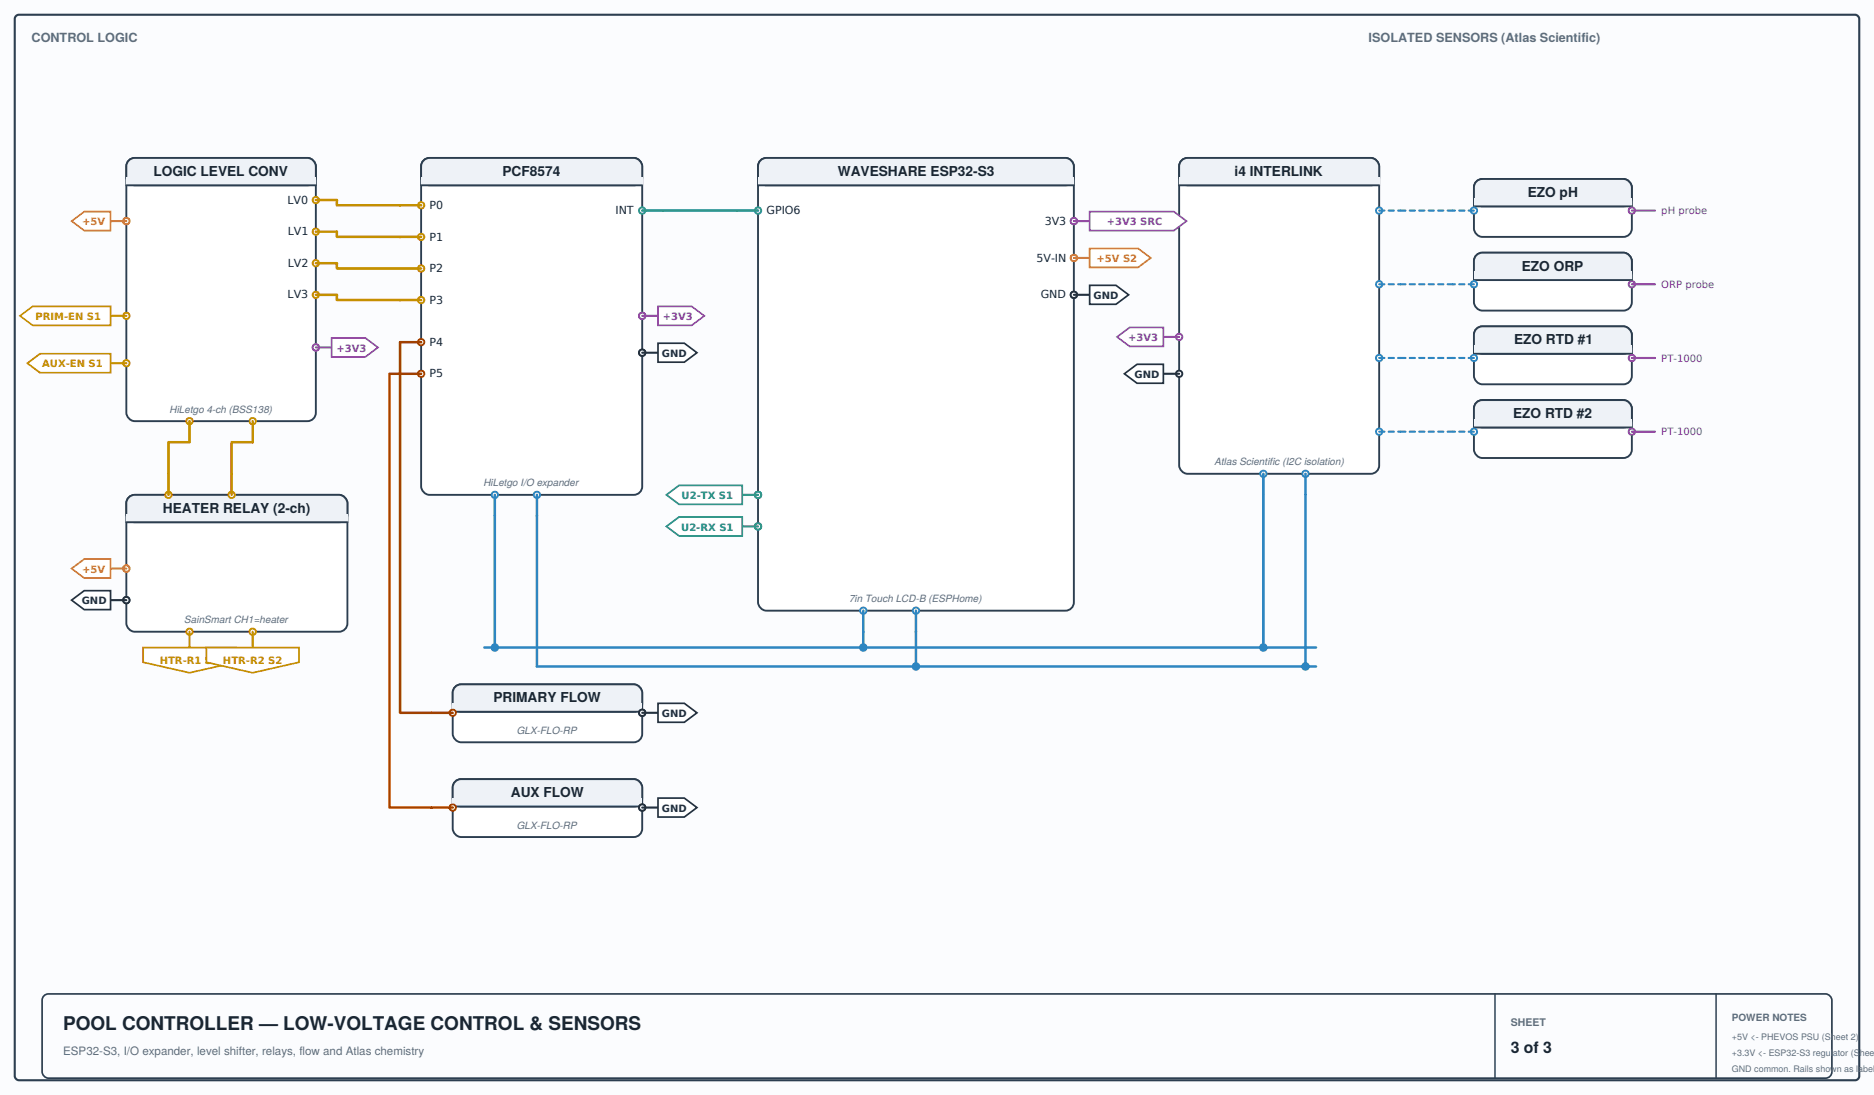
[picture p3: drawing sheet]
<svg xmlns="http://www.w3.org/2000/svg" width="471mm" height="275mm" viewBox="0 0 471 275" stroke-linecap="round" stroke-linejoin="round" font-family="sans-serif">
<path d="M0 0h471v275.2h-471z" fill="#fbfcfe"/>
<path d="M3.9 4.1l.9-.4h461.4a1.13 1.13 0 0 1 1.1 1.1v265.6a1.06 1.06 0 0 1-1.1 1.1h-461.4a1.13 1.13 0 0 1-1.1-1.1v-265.6z" fill="none" stroke="#2c3e50" stroke-width=".53"/>
<path d="M32.4 40.3l.9-.5 .6-.1h43.4a2.27 2.27 0 0 1 2.1 2.1v61.9a2.12 2.12 0 0 1-2.1 2.1h-43.4a2.27 2.27 0 0 1-2.2-2.1v-61.9l.1-.6z" fill="#fff" stroke="#2c3e50" stroke-width=".48"/>
<path d="M32.4 40.3l.9-.5 .6-.1h43.4a2.27 2.27 0 0 1 2.1 2.1v2.6a2.12 2.12 0 0 1-2.1 2.2h-43.4a2.27 2.27 0 0 1-2.2-2.2l.1-3.2z" fill="#eef2f7" stroke="#2c3e50" stroke-width=".48"/>
<path d="M31.7 44.4h47.7v2.2h-47.7z" fill="#eef2f7"/>
<path d="M31.7 46.6h47.7" fill="none" stroke="#2c3e50" stroke-width=".48"/>
<g fill="#fff" stroke="#c49000" stroke-width=".48">
<circle cx="79.4" cy="50.3" r=".8"/>
<circle cx="79.4" cy="58.2" r=".8"/>
<circle cx="79.4" cy="66.1" r=".8"/>
<circle cx="79.4" cy="74.1" r=".8"/>
<circle cx="47.6" cy="105.8" r=".8"/>
<circle cx="63.5" cy="105.8" r=".8"/>
</g>
<circle cx="79.4" cy="87.3" r=".8" fill="#fff" stroke="#8e44ad" stroke-width=".48"/>
<circle cx="31.7" cy="55.6" r=".8" fill="#fff" stroke="#e67e22" stroke-width=".48"/>
<path d="M106.5 40.3l.9-.5 .5-.1h51.4a2.27 2.27 0 0 1 2.1 2.1v80.4a2.12 2.12 0 0 1-2.1 2.2h-51.4a2.27 2.27 0 0 1-2.1-2.2v-80.4l.1-.6z" fill="#fff" stroke="#2c3e50" stroke-width=".48"/>
<path d="M106.5 40.3l.9-.5 .5-.1h51.4a2.27 2.27 0 0 1 2.1 2.1v2.6a2.12 2.12 0 0 1-2.1 2.2h-51.4a2.27 2.27 0 0 1-2.1-2.2l.1-3.2z" fill="#eef2f7" stroke="#2c3e50" stroke-width=".48"/>
<path d="M105.8 44.4h55.6v2.2h-55.6z" fill="#eef2f7"/>
<path d="M105.8 46.6h55.6" fill="none" stroke="#2c3e50" stroke-width=".48"/>
<g fill="#fff" stroke="#c49000" stroke-width=".48">
<circle cx="105.8" cy="51.6" r=".8"/>
<circle cx="105.8" cy="59.5" r=".8"/>
<circle cx="105.8" cy="67.5" r=".8"/>
<circle cx="105.8" cy="75.4" r=".8"/>
</g>
<g fill="#fff" stroke="#a04000" stroke-width=".48">
<circle cx="105.8" cy="86" r=".8"/>
<circle cx="105.8" cy="93.9" r=".8"/>
</g>
<circle cx="161.4" cy="52.9" r=".8" fill="#fff" stroke="#17a589" stroke-width=".48"/>
<circle cx="161.4" cy="79.4" r=".8" fill="#fff" stroke="#8e44ad" stroke-width=".48"/>
<circle cx="161.4" cy="88.6" r=".8" fill="#fff" stroke="#212f3d" stroke-width=".48"/>
<g fill="#fff" stroke="#2e86c1" stroke-width=".48">
<circle cx="124.3" cy="124.4" r=".8"/>
<circle cx="134.9" cy="124.4" r=".8"/>
</g>
<path d="M191.1 40.3l1-.5 .5-.1h75.2a2.27 2.27 0 0 1 2.1 2.1v109.5a2.12 2.12 0 0 1-2.1 2.2h-75.2a2.27 2.27 0 0 1-2.1-2.2v-109.5l.1-.6z" fill="#fff" stroke="#2c3e50" stroke-width=".48"/>
<path d="M191.1 40.3l1-.5 .5-.1h75.2a2.27 2.27 0 0 1 2.1 2.1v2.6a2.12 2.12 0 0 1-2.1 2.2h-75.2a2.27 2.27 0 0 1-2.1-2.2l.1-3.2z" fill="#eef2f7" stroke="#2c3e50" stroke-width=".48"/>
<path d="M190.5 44.4h79.4v2.2h-79.4z" fill="#eef2f7"/>
<path d="M190.5 46.6h79.4" fill="none" stroke="#2c3e50" stroke-width=".48"/>
<circle cx="190.5" cy="52.9" r=".8" fill="#fff" stroke="#17a589" stroke-width=".48"/>
<g fill="#fff" stroke="#229954" stroke-width=".48">
<circle cx="190.5" cy="124.4" r=".8"/>
<circle cx="190.5" cy="132.3" r=".8"/>
</g>
<circle cx="269.9" cy="55.6" r=".8" fill="#fff" stroke="#8e44ad" stroke-width=".48"/>
<circle cx="269.9" cy="64.8" r=".8" fill="#fff" stroke="#e67e22" stroke-width=".48"/>
<circle cx="269.9" cy="74.1" r=".8" fill="#fff" stroke="#212f3d" stroke-width=".48"/>
<g fill="#fff" stroke="#2e86c1" stroke-width=".48">
<circle cx="217" cy="153.5" r=".8"/>
<circle cx="230.2" cy="153.5" r=".8"/>
</g>
<path d="M297 40.3l.9-.5 .5-.1h46.1a2.27 2.27 0 0 1 2.1 2.1v75.1a2.12 2.12 0 0 1-2.1 2.2h-46.1a2.27 2.27 0 0 1-2.1-2.2v-75.1l.1-.6z" fill="#fff" stroke="#2c3e50" stroke-width=".48"/>
<path d="M297 40.3l.9-.5 .5-.1h46.1a2.27 2.27 0 0 1 2.1 2.1v2.6a2.12 2.12 0 0 1-2.1 2.2h-46.1a2.27 2.27 0 0 1-2.1-2.2l.1-3.2z" fill="#eef2f7" stroke="#2c3e50" stroke-width=".48"/>
<path d="M296.3 44.4h50.3v2.2h-50.3z" fill="#eef2f7"/>
<path d="M296.3 46.6h50.3" fill="none" stroke="#2c3e50" stroke-width=".48"/>
<g fill="#fff" stroke="#2e86c1" stroke-width=".48">
<circle cx="346.6" cy="52.9" r=".8"/>
<circle cx="346.6" cy="71.4" r=".8"/>
<circle cx="346.6" cy="90" r=".8"/>
<circle cx="346.6" cy="108.5" r=".8"/>
<circle cx="317.5" cy="119.1" r=".8"/>
<circle cx="328.1" cy="119.1" r=".8"/>
</g>
<path d="M371 45.6l1-.5 .5-.1h35.5a2.27 2.27 0 0 1 2.1 2.1v10.3a2.12 2.12 0 0 1-2.1 2.1h-35.5a2.27 2.27 0 0 1-2.1-2.1v-10.3l.1-.6z" fill="#fff" stroke="#2c3e50" stroke-width=".48"/>
<path d="M371 45.6l1-.5 .5-.1h35.5a2.27 2.27 0 0 1 2.1 2.1v2.6a2.12 2.12 0 0 1-2.1 2.2h-35.5a2.27 2.27 0 0 1-2.1-2.2l.1-3.2z" fill="#eef2f7" stroke="#2c3e50" stroke-width=".48"/>
<path d="M370.4 49.7h39.7v2.2h-39.7z" fill="#eef2f7"/>
<path d="M370.4 51.9h39.7" fill="none" stroke="#2c3e50" stroke-width=".48"/>
<circle cx="370.4" cy="52.9" r=".8" fill="#fff" stroke="#2e86c1" stroke-width=".48"/>
<circle cx="410.1" cy="52.9" r=".8" fill="#fff" stroke="#7d3c98" stroke-width=".48"/>
<path d="M410.1 52.9h5.8" fill="none" stroke="#7d3c98" stroke-width=".53"/>
<path d="M371 64.1l1-.5 .5-.1h35.5a2.27 2.27 0 0 1 2.1 2.1v10.3a2.12 2.12 0 0 1-2.1 2.2h-35.5a2.27 2.27 0 0 1-2.1-2.2v-10.3l.1-.5z" fill="#fff" stroke="#2c3e50" stroke-width=".48"/>
<path d="M371 64.1l1-.5 .5-.1h35.5a2.27 2.27 0 0 1 2.1 2.1v2.7a2.12 2.12 0 0 1-2.1 2.1h-35.5a2.27 2.27 0 0 1-2.1-2.1l.1-3.2z" fill="#eef2f7" stroke="#2c3e50" stroke-width=".48"/>
<path d="M370.4 68.3h39.7v2.1h-39.7z" fill="#eef2f7"/>
<path d="M370.4 70.4h39.7" fill="none" stroke="#2c3e50" stroke-width=".48"/>
<circle cx="370.4" cy="71.4" r=".8" fill="#fff" stroke="#2e86c1" stroke-width=".48"/>
<circle cx="410.1" cy="71.4" r=".8" fill="#fff" stroke="#7d3c98" stroke-width=".48"/>
<path d="M410.1 71.4h5.8" fill="none" stroke="#7d3c98" stroke-width=".53"/>
<path d="M371 82.6l1-.5 .5-.1h35.5a2.27 2.27 0 0 1 2.1 2.1v10.4a2.12 2.12 0 0 1-2.1 2.1h-35.5a2.27 2.27 0 0 1-2.1-2.1v-10.4l.1-.5z" fill="#fff" stroke="#2c3e50" stroke-width=".48"/>
<path d="M371 82.6l1-.5 .5-.1h35.5a2.27 2.27 0 0 1 2.1 2.1v2.7a2.12 2.12 0 0 1-2.1 2.1h-35.5a2.27 2.27 0 0 1-2.1-2.1l.1-3.2z" fill="#eef2f7" stroke="#2c3e50" stroke-width=".48"/>
<path d="M370.4 86.8h39.7v2.1h-39.7z" fill="#eef2f7"/>
<path d="M370.4 88.9h39.7" fill="none" stroke="#2c3e50" stroke-width=".48"/>
<circle cx="370.4" cy="90" r=".8" fill="#fff" stroke="#2e86c1" stroke-width=".48"/>
<circle cx="410.1" cy="90" r=".8" fill="#fff" stroke="#7d3c98" stroke-width=".48"/>
<path d="M410.1 90h5.8" fill="none" stroke="#7d3c98" stroke-width=".53"/>
<path d="M371 101.2l1-.6 .5-.1h35.5a2.27 2.27 0 0 1 2.1 2.2v10.3a2.12 2.12 0 0 1-2.1 2.1h-35.5a2.27 2.27 0 0 1-2.1-2.1v-10.3l.1-.6z" fill="#fff" stroke="#2c3e50" stroke-width=".48"/>
<path d="M371 101.2l1-.6 .5-.1h35.5a2.27 2.27 0 0 1 2.1 2.2v2.6a2.12 2.12 0 0 1-2.1 2.1h-35.5a2.27 2.27 0 0 1-2.1-2.1l.1-3.2z" fill="#eef2f7" stroke="#2c3e50" stroke-width=".48"/>
<path d="M370.4 105.3h39.7v2.1h-39.7z" fill="#eef2f7"/>
<path d="M370.4 107.4h39.7" fill="none" stroke="#2c3e50" stroke-width=".48"/>
<circle cx="370.4" cy="108.5" r=".8" fill="#fff" stroke="#2e86c1" stroke-width=".48"/>
<circle cx="410.1" cy="108.5" r=".8" fill="#fff" stroke="#7d3c98" stroke-width=".48"/>
<path d="M410.1 108.5h5.8" fill="none" stroke="#7d3c98" stroke-width=".53"/>
<path d="M32.4 125l.9-.6h.6h51.3a2.27 2.27 0 0 1 2.1 2.1v30.1a2.12 2.12 0 0 1-2.1 2.1h-51.3a2.27 2.27 0 0 1-2.2-2.1v-30.1l.1-.6z" fill="#fff" stroke="#2c3e50" stroke-width=".48"/>
<path d="M32.4 125l.9-.6h.6h51.3a2.27 2.27 0 0 1 2.1 2.1v2.6a2.12 2.12 0 0 1-2.1 2.1h-51.3a2.27 2.27 0 0 1-2.2-2.1l.1-3.2z" fill="#eef2f7" stroke="#2c3e50" stroke-width=".48"/>
<path d="M31.7 129.1h55.6v2.1h-55.6z" fill="#eef2f7"/>
<path d="M31.7 131.2h55.6" fill="none" stroke="#2c3e50" stroke-width=".48"/>
<g fill="#fff" stroke="#c49000" stroke-width=".48">
<circle cx="42.3" cy="124.4" r=".8"/>
<circle cx="58.2" cy="124.4" r=".8"/>
</g>
<circle cx="31.7" cy="142.9" r=".8" fill="#fff" stroke="#e67e22" stroke-width=".48"/>
<circle cx="31.7" cy="150.8" r=".8" fill="#fff" stroke="#212f3d" stroke-width=".48"/>
<path d="M114.4 172.6l.9-.5 .6-.1h43.4a2.27 2.27 0 0 1 2.1 2.1v10.3a2.12 2.12 0 0 1-2.1 2.1h-43.4a2.27 2.27 0 0 1-2.1-2.1v-10.3v-.6z" fill="#fff" stroke="#2c3e50" stroke-width=".48"/>
<path d="M114.4 172.6l.9-.5 .6-.1h43.4a2.27 2.27 0 0 1 2.1 2.1v2.6a2.12 2.12 0 0 1-2.1 2.2h-43.4a2.27 2.27 0 0 1-2.1-2.2v-3.2z" fill="#eef2f7" stroke="#2c3e50" stroke-width=".48"/>
<path d="M113.8 176.7h47.6v2.2h-47.6z" fill="#eef2f7"/>
<path d="M113.8 178.9h47.6" fill="none" stroke="#2c3e50" stroke-width=".48"/>
<circle cx="113.8" cy="179.1" r=".8" fill="#fff" stroke="#a04000" stroke-width=".48"/>
<circle cx="161.4" cy="179.1" r=".8" fill="#fff" stroke="#212f3d" stroke-width=".48"/>
<path d="M114.4 196.4l.9-.5 .6-.1h43.4a2.27 2.27 0 0 1 2.1 2.1v10.3a2.12 2.12 0 0 1-2.1 2.1h-43.4a2.27 2.27 0 0 1-2.1-2.1v-10.3v-.6z" fill="#fff" stroke="#2c3e50" stroke-width=".48"/>
<path d="M114.4 196.4l.9-.5 .6-.1h43.4a2.27 2.27 0 0 1 2.1 2.1v2.7a2.12 2.12 0 0 1-2.1 2.1h-43.4a2.27 2.27 0 0 1-2.1-2.1v-3.3z" fill="#eef2f7" stroke="#2c3e50" stroke-width=".48"/>
<path d="M113.8 200.6h47.6v2.1h-47.6z" fill="#eef2f7"/>
<path d="M113.8 202.7h47.6" fill="none" stroke="#2c3e50" stroke-width=".48"/>
<circle cx="113.8" cy="202.9" r=".8" fill="#fff" stroke="#a04000" stroke-width=".48"/>
<circle cx="161.4" cy="202.9" r=".8" fill="#fff" stroke="#212f3d" stroke-width=".48"/>
<path d="M161.4 52.9h29.1" fill="none" stroke="#17a589" stroke-width=".63"/>
<path d="M317.5 119.1v43.6M124.4 124.4v38.3M217 153.5v9.2M121.7 162.7h209" fill="none" stroke="#2e86c1" stroke-width=".63"/>
<g fill="#2e86c1">
<circle cx="124.3" cy="162.7" r="1.07"/>
<circle cx="317.5" cy="162.7" r="1.07"/>
<circle cx="217" cy="162.7" r="1.07"/>
</g>
<path d="M328.1 119.1v48.4M134.9 124.4v43.1h195.8M230.2 153.5v14" fill="none" stroke="#2e86c1" stroke-width=".63"/>
<g fill="#2e86c1">
<circle cx="328.1" cy="167.5" r="1.07"/>
<circle cx="230.2" cy="167.5" r="1.07"/>
</g>
<path d="M79.4 50.3h5.3v1.3h21.1M79.4 58.2h5.3v1.3h21.1M79.4 66.1h5.3v1.4h21.1M79.4 74.1h5.3v1.3h21.1M47.6 105.8v5.3h-5.3v13.3M63.5 105.8v5.3h-5.3v13.3" fill="none" stroke="#c49000" stroke-width=".63"/>
<path d="M105.8 86h-5.3v93.1h13.3M105.8 93.9h-7.9v109h15.9" fill="none" stroke="#a04000" stroke-width=".63"/>
<path d="M346.6 52.9h5.3M365.1 52.9h-13.2M370.4 52.9h-5.3M346.6 71.4h5.3M365.1 71.4h-13.2M370.4 71.4h-5.3M346.6 90h5.3M365.1 90h-13.2M370.4 90h-5.3M346.6 108.5h5.3M365.1 108.5h-13.2M370.4 108.5h-5.3" fill="none" stroke="#2e86c1" stroke-width=".53" stroke-dasharray="1.3 1.1"/>
<circle cx="79.4" cy="87.3" r=".8" fill="#fff" stroke="#8e44ad" stroke-width=".48"/>
<path d="M79.4 87.3h3.9" fill="none" stroke="#8e44ad" stroke-width=".53"/>
<path d="M83.3 84.9h8.5l3.2 2.4-3.2 2.4h-8.5z" fill="#fff" stroke="#8e44ad" stroke-width=".42"/>
<circle cx="31.7" cy="55.6" r=".8" fill="#fff" stroke="#e67e22" stroke-width=".48"/>
<path d="M27.8 55.6h3.9" fill="none" stroke="#e67e22" stroke-width=".53"/>
<path d="M18 55.6l3.2-2.4h6.6v4.7h-6.6z" fill="#fff" stroke="#e67e22" stroke-width=".42"/>
<circle cx="161.4" cy="79.4" r=".8" fill="#fff" stroke="#8e44ad" stroke-width=".48"/>
<path d="M161.4 79.4h4" fill="none" stroke="#8e44ad" stroke-width=".53"/>
<path d="M165.4 77h8.4l3.2 2.4-3.2 2.4h-8.4z" fill="#fff" stroke="#8e44ad" stroke-width=".42"/>
<circle cx="161.4" cy="88.6" r=".8" fill="#fff" stroke="#212f3d" stroke-width=".48"/>
<path d="M161.4 88.6h4" fill="none" stroke="#212f3d" stroke-width=".53"/>
<path d="M165.4 86.3h6.6l3.2 2.3-3.2 2.4h-6.6z" fill="#fff" stroke="#212f3d" stroke-width=".42"/>
<circle cx="269.9" cy="55.6" r=".8" fill="#fff" stroke="#8e44ad" stroke-width=".48"/>
<path d="M269.9 55.6h3.9" fill="none" stroke="#8e44ad" stroke-width=".53"/>
<path d="M273.8 53.2h21.2l3.2 2.4-3.2 2.3h-21.2z" fill="#fff" stroke="#8e44ad" stroke-width=".42"/>
<circle cx="269.9" cy="64.8" r=".8" fill="#fff" stroke="#e67e22" stroke-width=".48"/>
<path d="M269.9 64.8h3.9" fill="none" stroke="#e67e22" stroke-width=".53"/>
<path d="M273.8 62.4h12.2l3.2 2.4-3.2 2.4h-12.2z" fill="#fff" stroke="#e67e22" stroke-width=".42"/>
<circle cx="269.9" cy="74.1" r=".8" fill="#fff" stroke="#212f3d" stroke-width=".48"/>
<path d="M269.9 74.1h3.9" fill="none" stroke="#212f3d" stroke-width=".53"/>
<path d="M273.8 71.7h6.7l3.1 2.4-3.1 2.4h-6.7z" fill="#fff" stroke="#212f3d" stroke-width=".42"/>
<circle cx="296.3" cy="84.7" r=".8" fill="#fff" stroke="#8e44ad" stroke-width=".48"/>
<path d="M292.4 84.7h3.9" fill="none" stroke="#8e44ad" stroke-width=".53"/>
<path d="M280.7 84.7l3.2-2.4h8.5v4.7h-8.5z" fill="#fff" stroke="#8e44ad" stroke-width=".42"/>
<circle cx="296.3" cy="93.9" r=".8" fill="#fff" stroke="#212f3d" stroke-width=".48"/>
<path d="M292.4 93.9h3.9" fill="none" stroke="#212f3d" stroke-width=".53"/>
<path d="M282.6 93.9l3.2-2.4h6.6v4.8h-6.6z" fill="#fff" stroke="#212f3d" stroke-width=".42"/>
<circle cx="31.7" cy="142.9" r=".8" fill="#fff" stroke="#e67e22" stroke-width=".48"/>
<path d="M27.8 142.9h3.9" fill="none" stroke="#e67e22" stroke-width=".53"/>
<path d="M18 142.9l3.2-2.4h6.6v4.8h-6.6z" fill="#fff" stroke="#e67e22" stroke-width=".42"/>
<circle cx="31.7" cy="150.8" r=".8" fill="#fff" stroke="#212f3d" stroke-width=".48"/>
<path d="M27.8 150.8h3.9" fill="none" stroke="#212f3d" stroke-width=".53"/>
<path d="M18 150.8l3.2-2.4h6.6v4.8h-6.6z" fill="#fff" stroke="#212f3d" stroke-width=".42"/>
<circle cx="161.4" cy="179.1" r=".8" fill="#fff" stroke="#212f3d" stroke-width=".48"/>
<path d="M161.4 179.1h4" fill="none" stroke="#212f3d" stroke-width=".53"/>
<path d="M165.4 176.7h6.6l3.2 2.4-3.2 2.4h-6.6z" fill="#fff" stroke="#212f3d" stroke-width=".42"/>
<circle cx="161.4" cy="202.9" r=".8" fill="#fff" stroke="#212f3d" stroke-width=".48"/>
<path d="M161.4 202.9h4" fill="none" stroke="#212f3d" stroke-width=".53"/>
<path d="M165.4 200.6h6.6l3.2 2.3-3.2 2.4h-6.6z" fill="#fff" stroke="#212f3d" stroke-width=".42"/>
<circle cx="31.7" cy="79.4" r=".8" fill="#fff" stroke="#c49000" stroke-width=".48"/>
<path d="M27.8 79.4h3.9" fill="none" stroke="#c49000" stroke-width=".53"/>
<path d="M5 79.4l3.2-2.4h19.6v4.8h-19.6z" fill="#fff" stroke="#c49000" stroke-width=".42"/>
<circle cx="31.7" cy="91.3" r=".8" fill="#fff" stroke="#c49000" stroke-width=".48"/>
<path d="M27.8 91.3h3.9" fill="none" stroke="#c49000" stroke-width=".53"/>
<path d="M6.9 91.3l3.2-2.4h17.7v4.8h-17.7z" fill="#fff" stroke="#c49000" stroke-width=".42"/>
<circle cx="47.6" cy="158.8" r=".8" fill="#fff" stroke="#c49000" stroke-width=".48"/>
<path d="M47.6 158.7v4" fill="none" stroke="#c49000" stroke-width=".53"/>
<path d="M36 162.7h23.3v3.7l-11.7 2.7-11.6-2.7z" fill="#fff" stroke="#c49000" stroke-width=".42"/>
<circle cx="63.5" cy="158.7" r=".8" fill="#fff" stroke="#c49000" stroke-width=".48"/>
<path d="M63.5 158.7v4" fill="none" stroke="#c49000" stroke-width=".53"/>
<path d="M51.9 162.7h23.2v3.7l-11.6 2.7-11.6-2.7z" fill="#fff" stroke="#c49000" stroke-width=".42"/>
<circle cx="190.5" cy="124.4" r=".8" fill="#fff" stroke="#229954" stroke-width=".48"/>
<path d="M186.5 124.4h4" fill="none" stroke="#229954" stroke-width=".53"/>
<path d="M167.5 124.4l3.2-2.4h15.8v4.7h-15.8z" fill="#fff" stroke="#229954" stroke-width=".42"/>
<circle cx="190.5" cy="132.3" r=".8" fill="#fff" stroke="#229954" stroke-width=".48"/>
<path d="M186.5 132.3h4" fill="none" stroke="#229954" stroke-width=".53"/>
<path d="M167.5 132.3l3.2-2.4h15.8v4.8h-15.8z" fill="#fff" stroke="#229954" stroke-width=".42"/>
<path d="M10.9 250.4l.8-.6h.5h446.6a1.69 1.69 0 0 1 1.6 1.6v17.9a1.59 1.59 0 0 1-1.6 1.6h-446.6a1.69 1.69 0 0 1-1.6-1.6v-17.9z" fill="none" stroke="#2c3e50" stroke-width=".42"/>
<path d="M375.7 249.8v21.1M431.3 249.8v21.1" fill="none" stroke="#2c3e50" stroke-width=".37"/>
<text font-size="4.8" fill="#1b2631" x="15.9" y="258.8">POOL CONTROLLER — LOW-VOLTAGE CONTROL &amp; SENSORS</text>
<text font-size="4" fill="#1b2631" x="379.7" y="264.6">3 of 3</text>
<g font-size="3.4" fill="#1b2631">
<text x="38.5" y="44.2">LOGIC LEVEL CONV</text>
<text x="126.3" y="44.2">PCF8574</text>
<text x="210.5" y="44.2">WAVESHARE ESP32-S3</text>
<text x="310.3" y="44.2">i4 INTERLINK</text>
<text x="383.9" y="49.5">EZO pH</text>
<text x="382.4" y="68">EZO ORP</text>
<text x="380.5" y="86.5">EZO RTD #1</text>
<text x="380.3" y="105">EZO RTD #2</text>
<text x="41" y="128.9">HEATER RELAY (2-ch)</text>
<text x="124" y="176.5">PRIMARY FLOW</text>
<text x="128.4" y="200.3">AUX FLOW</text>
</g>
<g font-size="3.2" fill="#5d6d7e">
<text x="7.9" y="10.6">CONTROL LOGIC</text>
<text x="344" y="10.6">ISOLATED SENSORS (Atlas Scientific)</text>
</g>
<text font-size="2.9" fill="#5d6d7e" x="15.9" y="265.1">ESP32-S3, I/O expander, level shifter, relays, flow and Atlas chemistry</text>
<g font-size="2.8" fill="#1b2631">
<text x="72.2" y="51.2">LV0</text>
<text x="107.9" y="52.5">P0</text>
<text x="154.7" y="53.8">INT</text>
<text x="192.6" y="53.8">GPIO6</text>
<text x="72.3" y="59.1">LV1</text>
<text x="262.5" y="56.5">3V3</text>
<text x="107.9" y="60.5">P1</text>
<text x="260.5" y="65.7">5V-IN</text>
<text x="72.3" y="67.1">LV2</text>
<text x="107.9" y="68.4">P2</text>
<text x="72.3" y="75">LV3</text>
<text x="107.9" y="76.3">P3</text>
<text x="261.6" y="75">GND</text>
<text x="107.9" y="86.9">P4</text>
<text x="107.9" y="94.9">P5</text>
</g>
<text font-size="2.6" fill="#5d6d7e" x="379.7" y="257.7">SHEET</text>
<g font-size="2.5" fill="#7d3c98">
<text x="417.5" y="53.8">pH probe</text>
<text x="417.5" y="72.4">ORP probe</text>
<text x="417.5" y="90.9">PT-1000</text>
<text x="417.5" y="109.4">PT-1000</text>
</g>
<g font-size="2.5" fill="#e67e22">
<text x="20.7" y="56.6">+5V</text>
<text x="275.6" y="65.9">+5V S2</text>
<text x="20.7" y="143.9">+5V</text>
</g>
<g font-size="2.5" fill="#8e44ad">
<text x="278.2" y="56.6">+3V3 SRC</text>
<text x="166.6" y="80.4">+3V3</text>
<text x="84.6" y="88.4">+3V3</text>
<text x="283.5" y="85.7">+3V3</text>
</g>
<g font-size="2.5" fill="#212f3d">
<text x="274.8" y="75.1">GND</text>
<text x="166.3" y="89.7">GND</text>
<text x="285.1" y="95">GND</text>
<text x="20.6" y="151.9">GND</text>
<text x="166.3" y="180.2">GND</text>
<text x="166.3" y="204">GND</text>
</g>
<g font-size="2.5" fill="#c49000">
<text x="8.9" y="80.4">PRIM-EN S1</text>
<text x="10.6" y="92.3">AUX-EN S1</text>
<text x="40.2" y="167">HTR-R1 S2 HTR-R2 S2</text>
</g>
<g font-size="2.5" fill="#5d6d7e">
<text x="42.7" y="103.7">HiLetgo 4-ch (BSS138)</text>
<text x="305.3" y="116.9">Atlas Scientific (I2C isolation)</text>
<text x="121.6" y="122.2">HiLetgo I/O expander</text>
<text x="213.5" y="151.3">7in Touch LCD-B (ESPHome)</text>
<text x="46.4" y="156.6">SainSmart CH1=heater</text>
<text x="129.9" y="184.4">GLX-FLO-RP</text>
<text x="129.9" y="208.2">GLX-FLO-RP</text>
<text x="435.2" y="256.6">POWER NOTES</text>
</g>
<g font-size="2.5" fill="#229954">
<text x="171.3" y="125.4">U2-TX S1</text>
<text x="171.2" y="133.3">U2-RX S1</text>
</g>
<g font-size="2.2" fill="#5d6d7e">
<text x="435.2" y="261.4">+5V &lt;- PHEVOS PSU (Sheet 2)</text>
<text x="435.2" y="265.4">+3.3V &lt;- ESP32-S3 regulator (Shee</text>
<text x="435.2" y="269.3">GND common. Rails shown as label</text>
</g>
</svg>
